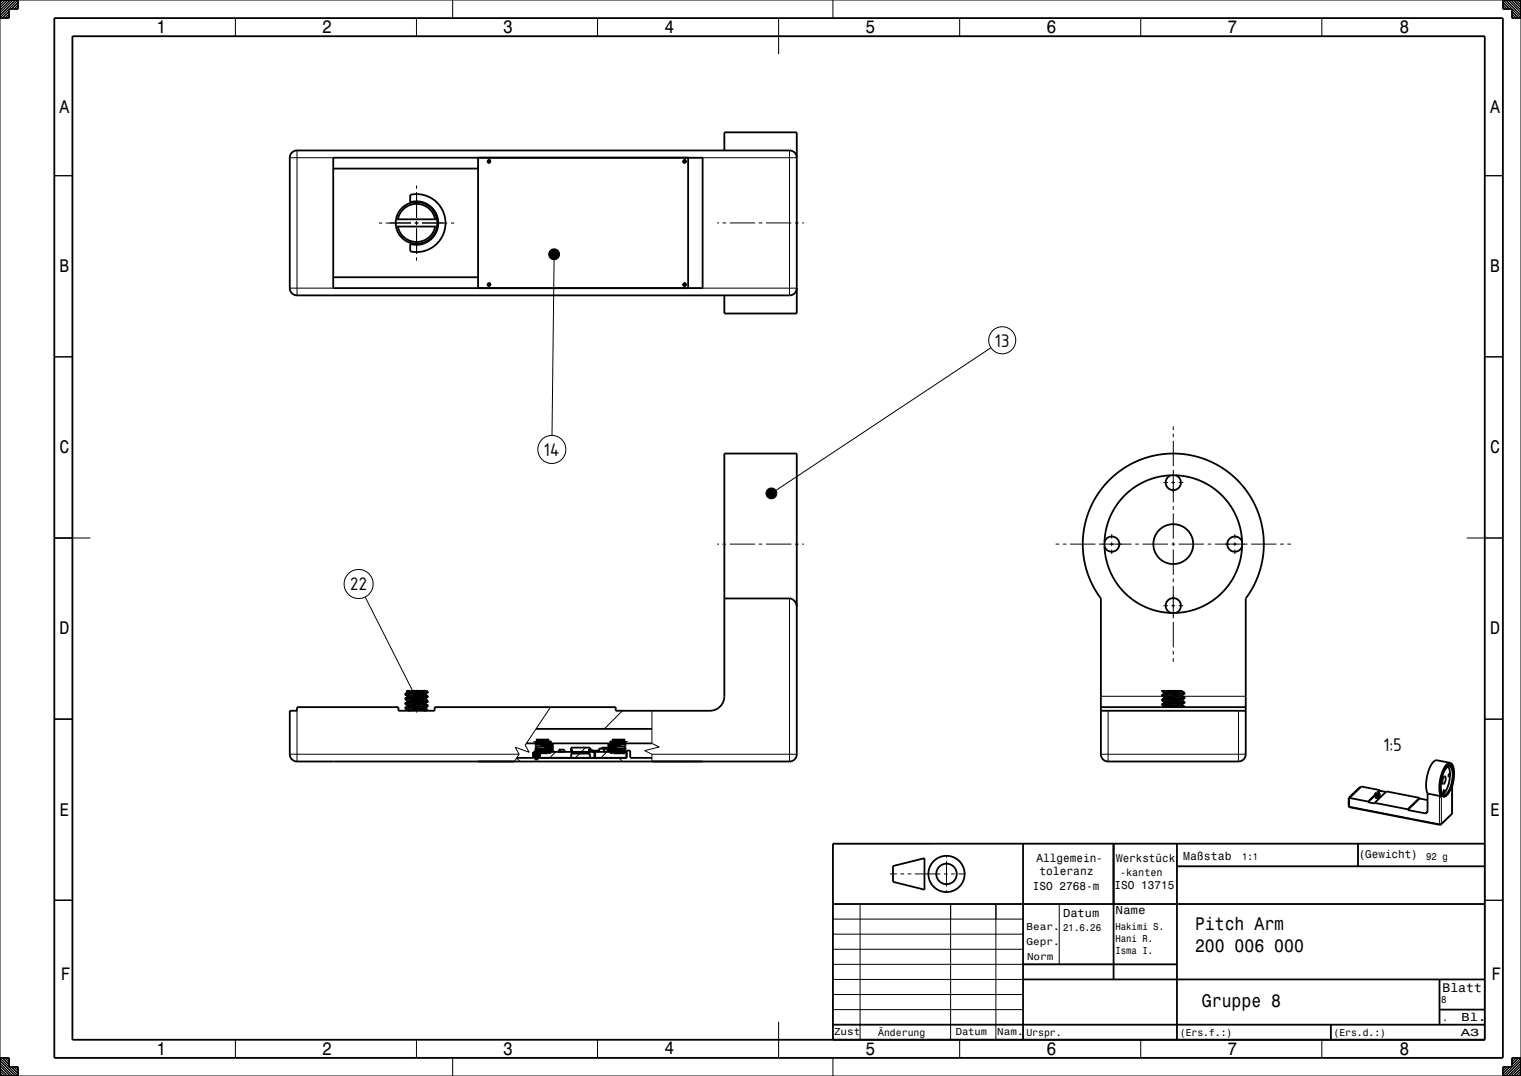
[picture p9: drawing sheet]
<svg xmlns="http://www.w3.org/2000/svg" width="420mm" height="297mm" viewBox="0 0 420 297" stroke-linecap="round" stroke-linejoin="round" font-family="sans-serif">
<!-- layer:  General  -->
<g fill="none" stroke="#000" stroke-width=".28">
<path d="M125 0v5M230 0v5M80 43.5h12M82 41.5v40M115 51.2v.9M115 53.1v7M134.5 44.5h1M134.9 44a.5 .5 0 0 1 .6 .5 .5 .5 0 0 1-.5 .5 .5 .5 0 0 1-.5-.6M135 44.1v.9M188.5 44.5h1M188.9 44a.5 .5 0 0 1 .6 .5 .5 .5 0 0 1-.5 .5 .5 .5 0 0 1-.5-.6M189 44.1v.9"/>
<path d="M190 43.5h30M218 41.5v40M80 79.5h12M104.6 61.6h.9M106.5 61.6h7M107.5 61.5h6M114.5 61.5h1M114.5 61.6h1M115 61v1.1M115 63v7.1M115 71.1v.9M116.5 61.5h6"/>
<path d="M116.5 61.6h7M124.5 61.6h.9M134.5 78.5h1M134.9 78a.5 .5 0 0 1 .6 .5 .5 .5 0 0 1-.5 .5 .5 .5 0 0 1-.5-.6M135 78.1v.9M153 70.2l-.6 50M188.5 78.5h1M188.9 78a.5 .5 0 0 1 .6 .5 .5 .5 0 0 1-.5 .5 .5 .5 0 0 1-.5-.6M189 78.1v.9M190 79.5h30M198 61.5h.5M199.5 61.5h1"/>
<path d="M201.5 61.5h7M209.5 61.5h1M211.5 61.5h7M219.5 61.5h1M221.5 61.5h.5M273.6 96l-60.6 40.2M324 117.7v1M324 119.7v1M321.3 133.2h1.2M323.5 133.2h1M324 121.7v7M324 129.7v9"/>
<path d="M324 139.7v1M325.5 133.2h1.2M198 150.2h.5M199.5 150.2h1M201.5 150.2h7M209.5 150.2h1M211.5 150.2h7M219.5 150.2h1M221.5 150.2h.5M291.5 150.2h1M293.5 150.2h1M295.5 150.2h7"/>
<path d="M303.5 150.2h9M307 147.5v1.2M307 149.7v1M307 151.7v1.2M313.5 150.2h1M315.5 150.2h7M323.5 150.2h1M324 141.7v7M324 149.7v1M324 151.7v7M324 159.7v1M325.5 150.2h7"/>
<path d="M333.5 150.2h1M335.5 150.2h9M341 147.5v1.2M341 149.7v1M341 151.7v1.2M345.5 150.2h7M353.5 150.2h1M355.5 150.2h1M100.8 164.8l14.2 28M218 165.2v45M321.3 167.2h1.2M323.5 167.2h1"/>
<path d="M324 161.7v9M324 171.7v7M324 179.7v1M325.5 167.2h1.2M82 196.2v14M111.8 195.5l.7 .4M111.8 194.3l.7 .4M111.8 193l.7 .4M111.8 191.7l.7 .4M112.3 190.7l.2 .1M112.8 195.4l.5 .4M112.8 194.1l.5 .4"/>
<path d="M112.8 192.8l.5 .4M112.8 191.6l.5 .4M113.3 196.1l-.2 .1M113.3 194.8l-.5 .4M113.3 193.5l-.5 .4M113.3 192.3l-.5 .4M113.3 191l-.5 .4M115 190.4v1.6M115 192.1v.4M115 192.7v1.6M115 194.7v2M116.8 195.8l.5 .4"/>
<path d="M116.8 194.5l.5 .4M116.8 193.2l.5 .4M116.8 192l.5 .4M116.8 190.7l.5 .4M117.3 195.1l-.5 .3M117.3 193.8l-.5 .4M117.3 192.5l-.5 .4M117.3 191.2l-.5 .4M117.5 195.6l.7 .4M117.5 194.3l.7 .4M117.5 193.1l.7 .4M117.5 191.8l.7 .4"/>
<path d="M117.8 190.7l.4 .2M152 195.2l-7 10.5 1.1 1.9-3.9-1.4 1.2 2M171.9 196.2l-5 5M180 196.2v9l2 1-4 1 2 1M304 192.2h17.1M306 196.2v14M320.8 194.6l.7 .4M320.8 193.3l.7 .4M320.8 192l.7 .4M320.8 190.8l.7 .4M321.7 194.4l.5 .4M321.7 193.1l.5 .4"/>
<path d="M321.7 191.9l.5 .4M321.8 190.7l.4 .3M322.2 195.1v.1M322.2 193.9l-.5 .4M322.2 192.6l-.5 .4M322.2 191.3l-.5 .4M324 181.7v1M324 190.7v.1M324 191.1v1M324 192.4v1M324 193.7v1M324 195v.2"/>
<path d="M325.7 194.8l.5 .4M325.7 193.5l.5 .4M325.7 192.3l.5 .4M325.7 191l.5 .4M326.2 194.1l-.5 .4M326.2 192.8l-.5 .4M326.2 191.6l-.5 .4M326.5 194.7l.7 .4M326.5 193.4l.7 .4M326.5 192.1l.7 .4M326.5 190.8l.7 .4M326.6 192.2h17.4"/>
<path d="M342 196.2v14M80 208.2h63.4M142.6 209.2l1 1M143.4 208.2l-1.4 1.9M148.9 207.4v2M153.5 207.5l-1.7 1.7M154.5 206.9l.6 .6M161.7 206.4l-2.8 2.8M162.6 208l.3 .3M162.9 206.5h.1M162.9 206.7v.4M162.9 207.3h.1"/>
<path d="M164.2 207.4v2M165.4 206.7h1.4M165.5 206.6v.9M166.2 206.4h1.6M166.3 206.4v.2M166.7 206.6v.9M167.6 207.5l-1.7 1.7M167.7 207.4h-2.3M167.8 206.4l-.1 1M169.2 207.4h1.4M169.3 207.4v.1M170.5 207.5h.1"/>
<path d="M170.9 209.2l1 1M180 208.2h40M180 208.2v2M304 208.2h40M379.7 219.8h.1M379.7 219.5h.1M379.7 219.3h.1M379.8 219.1h-.1M379.8 219.9h-.1M379.8 219.6l-.1 .1M379.8 219.4l-.1 .1M379.8 219.2l-.1 .1"/>
<path d="M380.1 219.6v.1M380.1 219.9v.4M380.1 219.7v.2M380.1 219.3v.3M380.5 219.9v.2M380.5 219.5v.3M380.5 219.2v.2M380.5 219.9h.1M380.5 219.4h.1M380.8 219.8l.1 .1M380.8 219.6l.1 .1M380.8 219.3l.1 .1"/>
<path d="M380.8 219.1l.1 .1M380.9 218.9v.1M397.5 219.7v7.7M401 217.2l-.1 7.3M261.4 236v.7M261.4 237.7v7M372.4 222.4l.3 .2M372.7 222.6v.2M372.7 222.6l24.8 4.8M372.7 220.4v2.2M379.8 220.1h.1M380.5 220.2v.1"/>
<path d="M380.5 220.1h.1M380.8 220l.1 .1M394.2 223.8l-.7 .7M397.5 227.4l.1 .3M398 227.4h-.5M398 227.4l-.1 .2M398 220v7.4M400.9 224.5v.2M400.9 224.5l-2.9 2.9M401 224.4l-.1 .1M245.7 241.2h1.9M248.7 241.2h1"/>
<path d="M250.6 241.2h1.1M252.6 241.2h7.1M260.6 241.2h1.1M261.4 245.7v.7M262.7 241.2h1M264.7 241.2h1.9M125 292v5M230 292v5"/>
<circle cx="276.8" cy="93.9" r="3.7"/>
<circle cx="152.4" cy="124.1" r="3.9"/>
<circle cx="99" cy="161.2" r="4"/>
</g>
<path d="M148 207.5l.2-.4h2.8v-2.1h-2.8l-.2-.4h3.7v.5h.5v2.3l-4.6 .1v1.7h1.1v-1.7M157.8 207.4l.4 .1zM162.4 207.4l.4 .1zM168.4 205.1h.6v-.5h3.7l-.2 .4h-2.8v2.1h2.8l.2 .4-4.3-.1z" fill="none" stroke="#000" stroke-width="1.4" stroke-linecap="butt"/>
<g fill="none" stroke="#000" stroke-width=".5">
<path d="M92 43.5h102v36h-102zM92 46.5h40M113.3 53.8a8 8 0 0 1 9.7 7.8 8 8 0 0 1-9.7 7.8v-2.1a6 6 0 0 0 7.7-5.7 6 6 0 0 0-7.7-5.8zM114 55.7v.2M116 55.7v.2M132 43.5v36M190 43.5v36M200 41.5v-5h20v50h-20v-5M220 43.5a2 2 0 0 0-2-2h-136a2 2 0 0 0-2 2v36a2 2 0 0 0 2 2h136a2 2 0 0 0 2-2M92 76.5h40M109.4 60.5v2M109.4 60.5a5.8 5.8 0 0 1 5.6-4.7 5.8 5.8 0 0 1 5.7 4.7"/>
<path d="M109.4 62.5a5.8 5.8 0 0 0 5.6 4.8 5.8 5.8 0 0 0 5.7-4.8M109.4 60.5h11.3M109.4 62.5h11.3M109.9 60.5a5.3 5.3 0 0 1 5.1-4.2 5.3 5.3 0 0 1 5.2 4.2M109.9 62.5a5.3 5.3 0 0 0 5.1 4.3 5.3 5.3 0 0 0 5.2-4.3M114 67.2v.3M116 67.2v.3M120.7 60.5v2M306.3 132.5l2.3-2 2.4-1.7 2.4-1.3 2.8-1.1 2.9-.7 2.7-.4 3-.1 3 .3 3 .6 2.8 1 2.5 1.2 2.5 1.6 2.3 1.9 2.1 2.2 1.8 2.4 1.5 2.5 1.2 2.8 .9 2.9 .5 3.2 .1 3.2-.5 4-1 3.6-1.4 3.2-2.1 3.4v43.1a2 2 0 0 1-2 1.9h-36.2a2 2 0 0 1-1.8-2v-43l-2.2-3.6-1.7-3.9-.9-4.1-.2-4.3 .6-4.4 1.4-4.6 2.3-4.1zM323.3 131.2a2.1 2.1 0 0 0-1 3.2 2.1 2.1 0 0 0 3.4 0 2.1 2.1 0 0 0-1-3.2M305 149.5a2.1 2.1 0 0 1 3.2-1 2.1 2.1 0 0 1 0 3.4 2.1 2.1 0 0 1-3.2-1M343 149.5a2.1 2.1 0 0 0-3.3-1 2.1 2.1 0 0 0 0 3.4 2.1 2.1 0 0 0 3.3-1"/>
<path d="M200 165.2h18a2.29 2.29 0 0 1 2 2.3M323.3 169.2a2.1 2.1 0 0 1-1-3.3 2.1 2.1 0 0 1 3.4 0 2.1 2.1 0 0 1-1 3.3M80 196.2h2v-1h28v1h10v-1h50v1h26a4 4 0 0 0 4-4v-67h20v83a2 2 0 0 1-2 2h-136a2 2 0 0 1-2-2zM111.8 195.5l.7 .4M111.8 194.3h.1M111.8 193h.1M111.8 191.7h.1M111.8 191.6v.1M111.8 192.8v.2M111.8 195.4v.1M111.9 194.1l-.1 .2M111.9 195.4h-.1"/>
<path d="M111.9 192.8h-.1M111.9 191.5l-.1 .1M111.9 194.3l.6 .4M111.9 193l.6 .4M111.9 191.7l.6 .4M112.5 190.8v.4M112.5 192.1v.3M112.5 194.7v.3M112.5 195.9v.3M112.5 190.9l-.3-.2h5.6l.4 .2M112.6 194.9l-.7 .5M112.6 193.7l-.7 .4"/>
<path d="M112.6 192.4l-.7 .4M112.6 191.1l-.7 .4M113.3 190.7l-.8 .1M116.8 190.7l-4.2 .4M117.5 195.3l-5 .6M117.5 194l-5 .7M117.5 191.5l-5 .6M117.5 195.3v.3l-.3 .1-4.6 .5M117.5 194.3l-4.9 .6M117.5 193.1l-4.9 .6M117.5 191.8l-4.9 .6M117.5 191.5v.3"/>
<path d="M117.5 192.8v.3M117.5 194v.3M117.5 195.6l.7 .4M117.5 194.3l.7 .4M117.5 193.1l.7 .3M117.5 191.8l.7 .4M118.2 194.9l-6.4 .6M118.2 193.6l-6.4 .7M118.2 192.4l-6.4 .6M118.2 192.4l-1 .4-4.5 .5-.2 .4M118.2 191.1l-6.4 .6M118.2 196h.1"/>
<path d="M118.2 194.7h.1M118.2 193.4v.1M118.2 192.2h.1M118.2 194.9l-.7 .4M118.2 193.6l-.7 .4M118.2 191.1l-.7 .4M118.2 196l-1.2 .2M118.2 194.7l-6.3 .7M118.2 193.5l-6.3 .6M118.2 192.2l-6.3 .6M118.2 190.9l-6.3 .6M118.2 196.2h.1"/>
<path d="M118.2 190.9v.2M118.2 192.2v.2M118.2 193.5v.1M118.2 194.7v.2M118.2 196v.2M118.2 194.9h.1M118.2 193.6h.1M118.2 191.1h.1M304 196.2h40M304 195.2h40M320.8 190.8l5.7-.1v.2l-.4 .1-4.4 .4-.9 .5M320.8 194.6h.1"/>
<path d="M320.8 193.3h.1M320.8 192v.1M320.8 190.8l.7 .4M320.8 191.9v.1M320.8 193.1v.2M320.8 194.4v.2M320.8 194.4h.1M320.8 193.1h.1M320.8 191.9h.1M320.8 194.6l.7 .4M320.8 193.3l.7 .4M320.8 192.1l.7 .3"/>
<path d="M321.1 190.7l-.3 .1M321.5 191.2v.3M321.5 192.4v.3M321.5 193.7v.3M321.5 194l-.7 .4M321.5 192.7l-.7 .4M325.7 190.7l-4.2 .5M326.5 193.1l-5 .6M326.5 191.8l-5 .6M326.5 194.7l-4.7 .5M326.5 193.4l-5 .6M326.5 192.1l-5 .6"/>
<path d="M326.5 191.8v.3M326.5 193.1v.3M326.5 194.4v.3M326.5 192.1l.7 .4M326.5 194.6l.6 .4M326.5 193.4l.6 .4M326.5 190.8l.6 .4M327.1 194l-6.3 .6M327.1 194l-.8 .4-4.5 .5-.3 .1v.2M327.1 192.7l-6.3 .6M327.1 191.4l-6.3 .6M327.1 195l.1 .1"/>
<path d="M327.1 193.8h.1M327.1 191.2h.1M327.1 192.7l-.6 .4M327.1 191.4l-.6 .4M327.2 195.1l-.7 .1M327.2 193.8l-6.4 .6M327.2 192.5l-6.4 .6M327.2 191.2l-6.4 .7M327.2 193.8l-.1 .2M327.2 192.7h-.1M327.2 191.4h-.1M327.2 191.2v.2"/>
<path d="M327.2 192.5v.2M327.2 195.1v.1M142.7 209.2h30.3v-2h1l.1 2h5.9M145.4 205.2h2.6M148 207.5v-2.9h3.7v.5h.5v2.3l-.9 .1M148 205.5h1.2M148 204.8l.2 .2M148 201.2h32M148.1 207.5h.1M148.2 205h2.8v2.1h-2.8M148.2 205v.5M148.2 206.1v1"/>
<path d="M148.2 207.1l-.2 .1M148.7 207.5v1.7M149.1 207.5v1.7M149.3 207.5h.1M150.4 205.8v.3h-2.4M151 205.4h-1.8v.4l1.8 .1M152 207.4l.1 .1M152.1 207.5h.1M152.2 207.1l.7 .4M152.2 205.2h16.2M154.4 206.9h1.4M154.6 206.9l-.3 .1v.5"/>
<path d="M155.5 206.9l.4 .1v.5M157.7 207.4l-.1 .1 .1-1.1h5.2v1.1M157.7 209.2v-1.2h5.2v1.2M157.8 207.5h.4M162.4 207.5h.4M162.9 207h.1M162.9 206.9h.1M162.9 206.4l.1 .5M163 207.2h.4M163 206.9h.4l.6 .6h-.5l-.1-.4-.4-.1M163 207l-.1 .4M163 206.9v.1"/>
<path d="M163.5 207.2h1.9M164.1 207.5v1.7M164.3 207.5v1.7M166.2 206.6l.1-.2h1.5l.1 .3M166.8 207.5h.9M166.8 206.7h1.1M166.8 207.4l-.1-.8h-1.2v.9M166.8 207.4l-.1 .1M167.8 207.2h.2M167.8 207.3v.2M167.8 207.3h.4M167.8 206.8l.2 .5"/>
<path d="M167.9 206.6l.2 .2 .1 .5M167.9 206.7l-.1 .6M168.2 207.2h.2M168.4 207.1l-.2 .2M168.6 207.4l-.1 .1M169.2 207.4l.1 .1 .1-.1h-1v-2.3h.6v-.5h3.7v2.9M169.7 205.4h1.7v.4l-1.7 .1M170.3 205.8v.3h2.4M170.6 207.5h-.1M171.3 207.5h.1M171.4 205.5h1.3M172.5 207.1l.2 .1"/>
<path d="M172.5 205v.5M172.5 206.1v1M172.5 205h-2.8v2.1h2.8M172.6 207.5h-.1M172.7 204.8l-.2 .2M172.7 205.2h7.3M173 209l-.2 .2M173 207.5h-25.4v1.7M375.8 217.3l-.4 .1-3 2.9M379.7 219.9l.2 .2M379.7 219.2l.4 .2M379.7 219.4l-1.9 1.8"/>
<path d="M379.7 219.6v.1M379.7 219.4v.1M379.7 219.2v.1M379.7 219.2h.1M379.7 219.4h.1M379.7 219.9h.1M379.7 219.9l.4 .2M379.7 219.7l.2 .1M379.7 219.7l.4 .1M379.7 219.5l.2 .1M379.7 219.5l.8 .1M379.7 219.3l.2 .1"/>
<path d="M379.7 219.5v.1M379.7 219.3v.1M379.7 219.5l-1.9 1.9M379.7 219.8v.1M379.7 219.5h.1M379.7 219.3h.1M379.8 219l-.1 .2M379.8 219.1l.3 .2M379.8 219.1h.1M379.8 219.6h.1M379.8 219.4l.3 .1M379.8 219.6l.7 .1"/>
<path d="M379.8 219.1l.3 .1M379.9 219.8l.6 .1M379.9 219.6h.6M379.9 219.8l.2 .1M379.9 219.4h.2M380.5 219.4h-.4M380.5 219.9h.1M380.5 219.6h.1M380.5 219.4h.1M380.5 219.9h-.4M380.8 219.6l-.3 .1M380.8 219.3l-.7 .2"/>
<path d="M380.8 218.8a.57 .57 0 0 0-1 .3M380.8 218.8l.2 .3M380.8 218.8l.1 .2M380.8 219.8l-.5 .1-.5-.1M380.8 220h.1M380.8 219.5v.1M380.8 219.3h.1M380.9 219.9l-.4 .2M380.9 219.7l-.4 .2M380.9 219.7l-.8 .1M380.9 219l-.8 .3M380.9 219.9l.1 .1"/>
<path d="M380.9 219.7l.1 .1M380.9 219.4l.1 .1M380.9 219.2l.1 .1M380.9 220l-.4 .3M380.9 220h.1M381 219.8l-.1 .1M381 219.6l-.1 .1M381 219.3l-.5 .3M381 219.1l-.5 .3M381 219.3h.1M381 219.5v.1M381 218.1l-5.1-1-3.2 3.1"/>
<path d="M381 218.1v.2M381 218.3l1.7 .3M381 218.3l-.5 .5M381 218.1l-.7 .7M394.2 219v4.9l-.2 .4-.5 .2-4.8-.9M398 219.3l.7 .4M398.7 218a.43 .43 0 0 1-.1 .8zM398.8 214.3h.1a1.43 1.43 0 0 1-.4 2.1l-.2-.9zM399.3 219.5l-.8 .4M399.3 219.5l.1 .1M399.3 211.6h.2M399.4 219.6v-.2l-.7 .3"/>
<path d="M399.5 211.6v-.1l-1.2 2-.6 3.1a3.1 3.1 0 0 0 .9 3.3l.8-.3M399.5 211.6l-1.1 1.9-.6 2.6a3.6 3.6 0 0 0 .8 3.6h.1M399.5 211.9a.88 .88 0 0 1 1.1-.2 .88 .88 0 0 1 .4 1l.1 1.4-.2 1.9a4.1 4.1 0 0 1-2.1 3.4 2.18 2.18 0 0 1-.9-2.5l.2-1.7a6.9 6.9 0 0 1 1.4-3.3zM399.9 211.6a7.3 7.3 0 0 1-1.5 7.6M400.1 213.6a.44 .44 0 0 1-.1 .8zM400.3 211l.5 .6M400.3 211.3a2.9 2.9 0 0 1 .9 3.1l-.6 2.9-1.1 2.2 1.2-2.2 .6-2.9a3.2 3.2 0 0 0-.9-3.3l-.9 .3M400.3 211.3l-.8 .3v-.2M400.3 211.3l-.8 .1M400.5 210.6a3 3 0 0 1 1 3.2l-.5 3.4M400.5 210.6a3.2 3.2 0 0 0-2.3 2.8l-.5 1.9-.2 1.9 .1 1.7 .4 1.1-.5-.3-3.3-.7M400.5 210.6l-3.7-.7a3.3 3.3 0 0 0-2.3 2.8l-.7 3.6 .1 1.7 .3 1"/>
<path d="M401 217.1v7.4l-3.2 3.2-25.1-4.9-.3-.4v-2.1M246.6 239.1l8.7-2.2v8.7l-8.7-2.2zM307.5 232.9v16.6M372.7 220.2v.2l-.3-.1M372.7 220.2l5.1 1M377.8 221.4l1.8 .4v-.2M377.8 221.2v.2M379.6 221.6l9.1 1.8M379.8 220h.1M379.8 220v.1M379.8 220.1l.7 .2M379.8 220.1l.3 .1"/>
<path d="M379.9 220.1h.2M380.5 220.1h-.4M380.5 220.1h.1M380.8 220l-.7 .2M380.9 220.2l-.4 .1M380.9 220.1v.1M380.9 220v.1M388.7 223.4v.2M392 220.2l-9.1-1.7-3.3 3.1M392 220.2v.2M392 220.4l2.2 .4M392 220.4l-3.3 3.2"/>
<path d="M392 220.2l-3.3 3.2"/>
<circle cx="135" cy="44.5" r=".36"/>
<circle cx="189" cy="44.5" r=".36"/>
<circle cx="135" cy="78.5" r=".36"/>
<circle cx="189" cy="78.5" r=".36"/>
<circle cx="324" cy="150.2" r="19"/>
<circle cx="324" cy="150.2" r="5.5"/>
<circle cx="261.4" cy="241.2" r="5"/>
<circle cx="261.4" cy="241.2" r="2.82"/>
</g>
<!-- layer:  Basic Geometry  -->
<g fill="none" stroke="#000" stroke-width=".28">
<path d="M0 0h420v297h-420zM0 0h.1M.7 0l-.7 .7M1.4 0l-1.4 1.4M2.1 0l-2.1 2.1M2.5 3.2l-1.8 1.8M2.5 3.9l-1.1 1.1M2.5 4.6l-.4 .4M2.8 0l-2.8 2.8M3.5 0l-3.5 3.6M4.3 0l-4.3 4.3M5 0v2.5h-2.5v2.5h-2.5z"/>
<path d="M5 .7l-1.8 1.8M5 1.4l-1.1 1.1M5 2.1l-.4 .4M65 5v5M115 5v5M165 5v5M215 5v10M265 5v5M315 5v5M365 5v5M415 .6l1.8 1.9M415 1.4l1.1 1.1"/>
<path d="M415 2.1l.4 .4M415.1 0l4.9 5h-2.5v-2.5h-2.5zM415.8 0l4.2 4.2M416.5 0l3.5 3.5M417.2 0l2.8 2.8M417.5 3.2l1.9 1.8M417.5 3.9l1.1 1.1M417.5 4.6l.4 .4M417.9 0l2.1 2.1M418.6 0l1.4 1.4M419.3 0l.7 .7M15 48.5h5"/>
<path d="M410 48.5h5M15 98.5h5M410 98.5h5M15 148.5h10M405 148.5h10M15 198.5h5M410 198.5h5M230 232.9h27.5M410 232.9v54.1h-180M15 248.5h5M230 257.9h52.5M230 253.7h52.5"/>
<path d="M237.5 249.5v37.5M262.5 249.5v37.5M275 249.5v37.5M292.5 249.5v16.7M410 248.5h5M230 266.2h77.5M230 274.5h52.5M230 270.3h52.5M230 262h52.5M230 278.7h52.5M0 292h2.5v2.5h2.5v2.5l-5-4.9M0 296.3l.7 .7"/>
<path d="M0 295.6l1.4 1.4M0 294.9l2.1 2.1M0 294.2l2.8 2.8M0 293.5l3.5 3.5M0 292.8l4.2 4.2M.7 292l1.8 1.8M1.4 292l1.1 1.1M2.1 292l.4 .4M3.2 294.5l1.8 1.8M3.9 294.5l1.1 1.1M4.6 294.5l.4 .4M65 287v5"/>
<path d="M115 287v5M165 287v5M215 282v10M265 287v5M315 287v5M365 287v5M415.4 294.5l-.4 .5M416.2 294.5l-1.2 1.2M416.9 294.5l-1.9 1.9M417.9 292l-.4 .4M418.7 292l-1.2 1.2M419.4 292l-1.9 1.9"/>
<path d="M420 292h-2.5v2.5h-2.5v2.5M420 296.3l-.7 .7M420 295.6l-1.4 1.4M420 294.9l-2.1 2.1M420 294.2l-2.8 2.8M420 293.5l-3.5 3.5M420 292.8l-4.2 4.2M420 292.1l-4.9 4.9"/>
</g>
<g fill="none" stroke="#000" stroke-width=".5">
<path d="M15 5h400v287h-400zM20 10h390v277h-390zM282.5 232.9v54.1M307.5 232.9v37.4M325 232.9v54.1M325 239.1h85M375 232.9v6.2M410 232.9h-180v54.1M230 249.5h180M282.5 266.2h42.5M282.5 270.3h127.5M397.5 270.3v12.5"/>
<path d="M397.5 278.7h12.5M230 282.8h180M367.5 282.8v4.2"/>
</g>
<!-- layer:  Layer 2 -->
<path d="M0 0h5v2.5h-2.5v2.5h-2.5zM415 0h5v5h-2.5v-2.5h-2.5zM417.5 292h2.5v5h-5v-2.5h2.5z" fill="none" stroke="#000" stroke-width=".28"/>
<!-- layer:  General  -->
<g fill="#000" stroke="#000" stroke-width=".28">
<circle cx="153" cy="70.2" r="1.5"/>
<circle cx="213" cy="136.2" r="1.5"/>
<circle cx="115" cy="192.8" r="1.5"/>
</g>
<g font-size="5.4">
<text x="274.7" y="95.7">13</text>
<text x="150.1" y="125.8">14</text>
<text x="96.6" y="162.9">22</text>
<text x="381.9" y="207.3">1:5</text>
</g>
<g font-size="5">
<text x="43.2" y="9.1">1</text>
<text x="88.9" y="9.1">2</text>
<text x="138.9" y="9.1">3</text>
<text x="183.5" y="9">4</text>
<text x="239" y="9.1">5</text>
<text x="288.9" y="9.1">6</text>
<text x="338.9" y="9.1">7</text>
<text x="386.5" y="9.1">8</text>
<text x="16.5" y="31.1">A</text>
<text x="411.5" y="31.1">A</text>
<text x="16.5" y="75.1">B</text>
<text x="411.5" y="75.1">B</text>
<text x="16.5" y="125.1">C</text>
<text x="411.5" y="125.1">C</text>
<text x="16.5" y="175.1">D</text>
<text x="411.5" y="175.1">D</text>
<text x="16.5" y="225.1">E</text>
<text x="411.5" y="225.1">E</text>
<text x="330" y="256.8">Pitch Arm</text>
<text x="330" y="262.8">200 006 000</text>
<text x="16.8" y="270.4">F</text>
<text x="411.8" y="270.4">F</text>
<text x="331.9" y="277.9">Gruppe 8</text>
<text x="43.2" y="291.1">1</text>
<text x="88.9" y="291.1">2</text>
<text x="138.9" y="291.1">3</text>
<text x="183.5" y="291">4</text>
<text x="239" y="291.1">5</text>
<text x="288.9" y="291.1">6</text>
<text x="338.9" y="291.1">7</text>
<text x="386.5" y="291.1">8</text>
</g>
<text font-size="3.5" x="398.3" y="273.7">Blatt</text>
<g font-size="3.2">
<text x="286.2" y="237.8">Allgemein-</text>
<text x="326.7" y="237.5">Maßstab</text>
<text x="285.2" y="245.6">ISO 2768-m</text>
<text x="287" y="241.6">toleranz</text>
<text x="307.8" y="245.4">ISO 13715</text>
<text x="293.5" y="253.2">Datum</text>
<text x="308" y="252.3">Name</text>
<text x="403.6" y="281.7">Bl.</text>
</g>
<g font-size="3.1">
<text x="308.2" y="238">Werkstück</text>
<text x="375.2" y="236.9">(Gewicht)</text>
</g>
<g font-size="2.9">
<text x="309.3" y="241.7">-kanten</text>
<text x="403.4" y="285.9">A3</text>
</g>
<g font-size="2.8">
<text x="343" y="237.3">1:1</text>
<text x="393.8" y="237.2">92 g</text>
<text x="283.5" y="256.7">Bear.</text>
<text x="293.6" y="257">21.6.26</text>
<text x="308" y="256.7">Hakimi S.</text>
<text x="283.5" y="260.7">Gepr.</text>
<text x="308" y="260">Hani R.</text>
<text x="308" y="263.3">Isma I.</text>
<text x="283.6" y="264.9">Norm</text>
<text x="398" y="276.9">8</text>
<text x="398.3" y="281.7">.</text>
<text x="230.3" y="285.7">Zust</text>
<text x="242.5" y="285.8">Änderung</text>
<text x="263.9" y="285.7">Datum</text>
<text x="275.4" y="285.7">Nam.</text>
<text x="283.4" y="285.8">Urspr.</text>
<text x="325.8" y="285.8">(Ers.f.:)</text>
<text x="368.2" y="285.8">(Ers.d.:)</text>
</g>
</svg>
